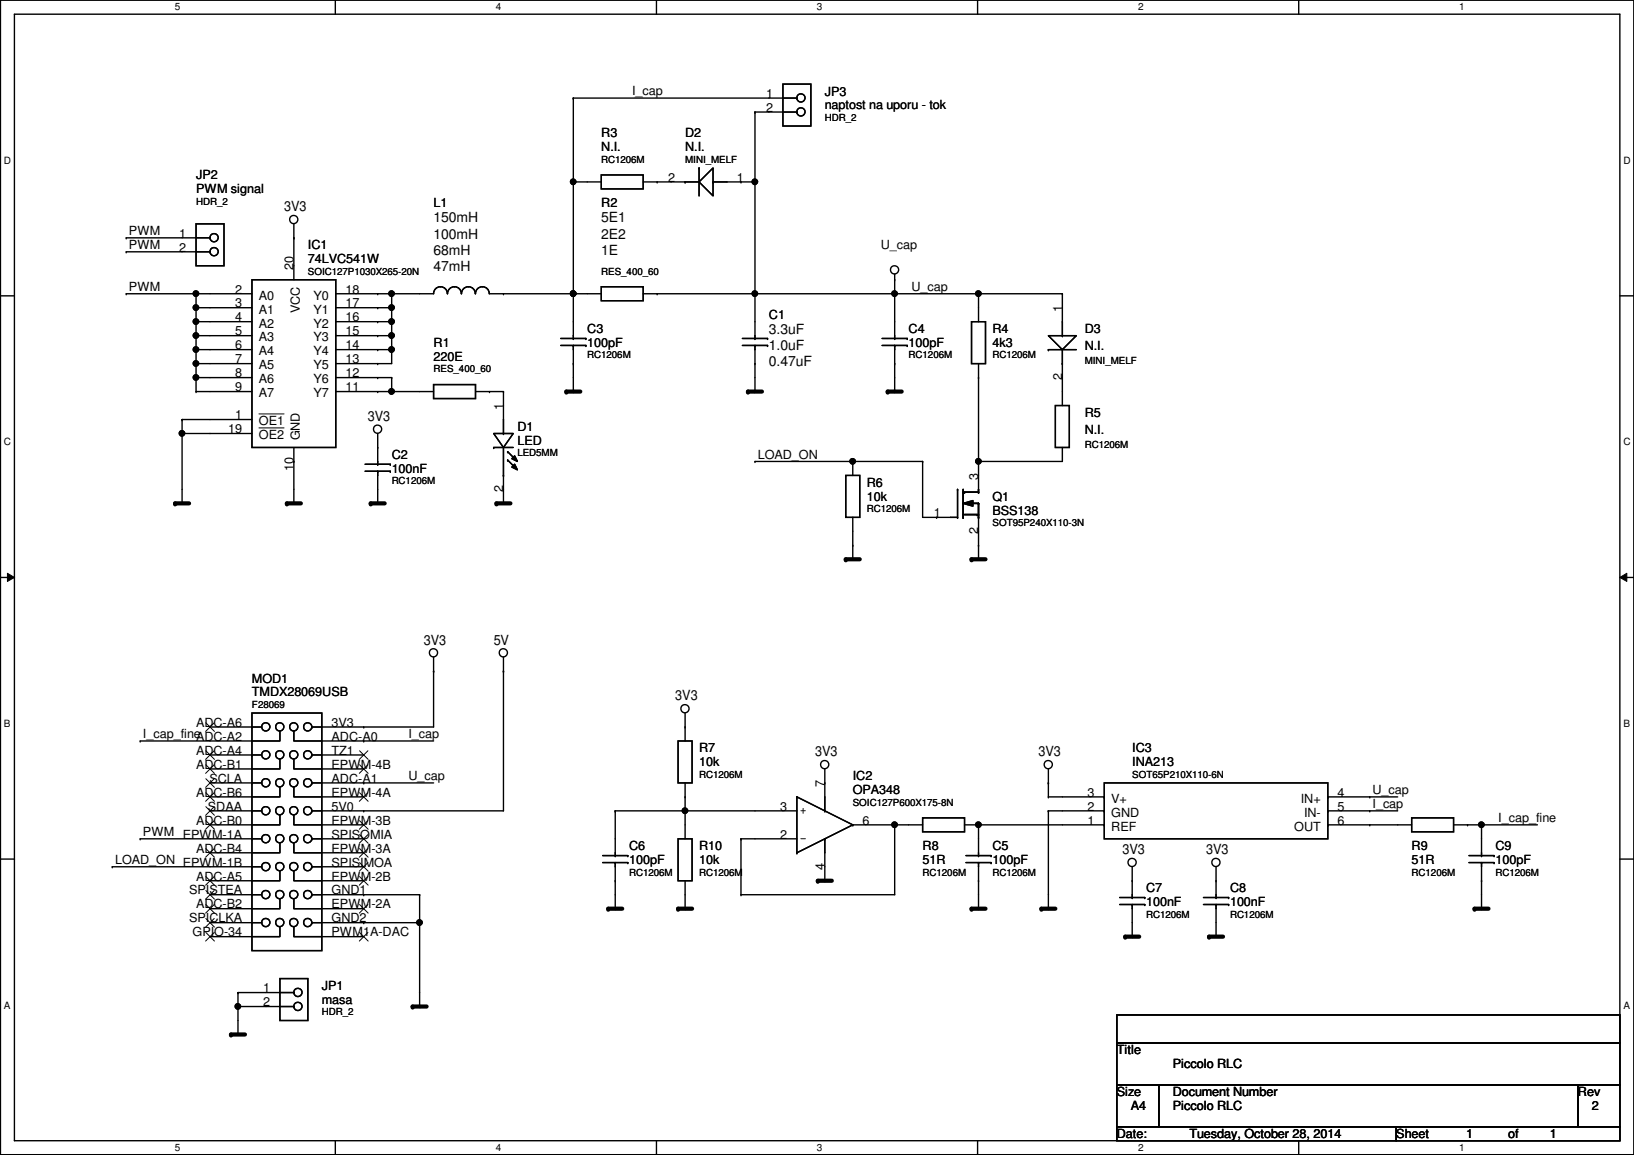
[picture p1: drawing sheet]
<svg xmlns="http://www.w3.org/2000/svg" width="297mm" height="210mm" viewBox="0 0 297 210" stroke-linecap="round" stroke-linejoin="round" font-family="sans-serif">
<path d="M.1 0h296.9v209.8h-296.9zM2.6 2.6h291.9v204.7h-291.9z" fill="none" stroke="#000" stroke-width=".25"/>
<g fill="#fff">
<path d="M31.8 .3h1v2h-1z"/>
<path d="M31.8 207.6h1v1.9h-1z"/>
</g>
<path d="M61 0v2.6M61 207.3v2.5" fill="none" stroke="#000" stroke-width=".25"/>
<g fill="#fff">
<path d="M90.1 .3h1v2h-1z"/>
<path d="M90.1 207.6h1v1.9h-1z"/>
</g>
<path d="M119.3 0v2.6M119.3 207.3v2.5" fill="none" stroke="#000" stroke-width=".25"/>
<g fill="#fff">
<path d="M148.5 .3h1v2h-1z"/>
<path d="M148.5 207.6h1v1.9h-1z"/>
</g>
<path d="M177.7 0v2.6M177.7 207.3v2.5" fill="none" stroke="#000" stroke-width=".25"/>
<g fill="#fff">
<path d="M206.9 .3h1v2h-1z"/>
<path d="M206.9 207.6h1v1.9h-1z"/>
</g>
<path d="M236.1 0v2.6M236.1 207.3v2.5" fill="none" stroke="#000" stroke-width=".25"/>
<g fill="#fff">
<path d="M265.3 .3h.9v2h-.9z"/>
<path d="M265.3 207.6h.9v1.9h-.9z"/>
<path d="M.7 28.2h1.3v1.9h-1.3z"/>
<path d="M295.1 28.2h1.3v1.9h-1.3z"/>
<path d="M.7 79.3h1.3v2h-1.3z"/>
<path d="M295.1 79.3h1.3v2h-1.3z"/>
</g>
<path d="M.1 53.8h2.5M294.5 53.8h2.5" fill="none" stroke="#000" stroke-width=".25"/>
<g fill="#fff">
<path d="M.7 130.5h1.2v2h-1.2z"/>
<path d="M295.1 130.5h1.2v2h-1.2z"/>
</g>
<path d="M.1 104.9h2.5M294.5 104.9h2.5" fill="none" stroke="#000" stroke-width=".25"/>
<path d="M1.4 104.2l1.2 .7-1.2 .8zM294.5 104.9l1.2-.7v1.5z" fill="#000"/>
<path d="M1.4 104.2l1.2 .7-1.2 .8zM294.5 104.9l1.2-.7v1.5z" fill="none" stroke="#000" stroke-width=".18"/>
<g fill="#fff">
<path d="M.7 181.7h1.2v2h-1.2z"/>
<path d="M295.1 181.7h1.2v2h-1.2z"/>
</g>
<g fill="none" stroke="#000" stroke-width=".25">
<path d="M104.2 17.8h.1M104.2 17.8h40.7M104.2 17.8v43.7M142.3 15.3h5.1v7.6h-5.1zM144.9 17.8h.1M104.2 33.1h.1M104.2 33.1h5.1M109.3 31.8h7.6v2.5h-7.6zM116.9 33.1h10.2M119.5 33.1h.1M124.5 33.1h.1M127.1 33.1l2.5-2.6v5.1z"/>
<path d="M127.1 30.5h.1M127.1 30.5v5.1M129.6 33.1h.1M129.6 33.1h7.6M134.7 33.1h.1M137.2 20.4h.1M137.2 33.1h.1M137.2 20.4h7.7M137.2 20.4v41.1M144.9 20.4h.1M22.9 43.2h.1M22.9 45.8h.1"/>
<path d="M22.9 53.4h.1M22.9 43.2h15.3M22.9 45.8h15.3M22.9 53.4h22.9M35.6 40.7h5.1v7.6h-5.1zM35.6 53.4h.1M35.6 55.9h.1M35.6 58.5h.1M35.6 55.9h10.2M35.6 53.4v17.8M35.6 58.5h10.2M38.2 43.2h.1"/>
<path d="M38.2 45.8h.1M45.8 50.8h15.2v30.5h-15.2zM53.4 43.2h.1M53.4 40.7v10.1M61 53.4h17.8a1.25 1.25 0 0 1 1.3-1.3 1.25 1.25 0 0 1 1.2 1.3M61 55.9h10.2M61 58.5h10.2M68.7 53.4h.1M68.7 55.9h.1M68.7 58.5h.1M71.2 53.4h.1M71.2 55.9h.1"/>
<path d="M71.2 58.5h.1M71.2 53.4v12.7h-10.2M81.4 53.4a1.25 1.25 0 0 1 1.2-1.3 1.25 1.25 0 0 1 1.3 1.3M83.9 53.4a1.25 1.25 0 0 1 1.3-1.3 1.25 1.25 0 0 1 1.2 1.3M86.4 53.4a1.25 1.25 0 0 1 1.3-1.3 1.25 1.25 0 0 1 1.2 1.3M89 53.4h20.3M91.5 53.4h.1M104.2 53.4h.1M109.3 52.1h7.6v2.6h-7.6zM116.9 53.4h76.2M119.5 53.4h.1M137.2 53.4h.1"/>
<path d="M162.6 53.4h.1M162.6 50.8h.1M162.6 49.8v11.7M176.6 58.5h2.6v7.6h-2.6zM177.9 53.4h.1M177.9 53.4v5.1M193.1 53.4h.1M193.1 53.4v7.6M33.1 78.8h.1M33.1 76.2h.1M33.1 78.8h12.7M33.1 76.2h12.7"/>
<path d="M33.1 76.2v15.3M35.6 66.1h.1M35.6 63.5h.1M35.6 71.2h.1M35.6 68.6h.1M35.6 61h.1M35.6 68.6h10.2M35.6 66.1h10.2M35.6 61h10.2M35.6 63.5h10.2M35.6 71.2h10.2M61 68.6h10.2"/>
<path d="M61 61h10.2M61 63.5h10.2M61 71.2h17.8M68.7 68.6h.1M68.7 66.1h.1M68.7 61h.1M68.7 63.5h.1M68.7 71.2h.1M68.7 78.8v5.6M71.2 63.5h.1M71.2 61h.1M71.2 71.2h.1"/>
<path d="M71.2 68.6h.1M71.2 68.6v2.6M78.8 69.9h7.6v2.5h-7.6zM86.4 71.2h5.1M89 71.2h.1M89.7 78.8h3.6l-1.8 2.5zM91.5 71.2h.1M91.5 78.8h.1M91.5 71.2v7.6M101.9 62.8h4.6M101.9 61.5h4.6M104.2 66.1h.1"/>
<path d="M104.2 71.2h.1M104.2 61.5h.1M104.2 62.8h.1M104.2 62.8v8.4M106.5 62.8h.1M106.5 61.5h.1M135 62.8h4.5M135 61.5h4.5M137.2 66.1h.1M137.2 71.2h.1M137.2 61.5h.1M137.2 62.8h.1"/>
<path d="M137.2 62.8v8.4M139.5 62.8h.1M139.5 61.5h.1M160.4 62.8h4.5M160.4 61.5h4.5M162.6 66.1h.1M162.6 71.2h.1M162.6 61.5h.1M162.6 62.8h.1M162.6 62.8v8.4M164.9 62.8h.1M164.9 61.5h.1"/>
<path d="M177.9 68.6h.1M177.9 66.1v23.4M190.6 61h5.1l-2.6 2.5zM190.6 63.5h.1M190.6 63.5h5.1M191.9 73.7h2.5v7.6h-2.5zM193.1 68.6h.1M193.1 61h.1M193.1 66.1h.1M193.1 63.5v10.2M33.1 91.5h.1M53.4 83.9h.1"/>
<path d="M53.4 91.5h.1M53.4 81.3v10.2M66.4 85.6h4.5M66.4 84.4h4.5M68.7 91.5h.1M68.7 81.3h.1M68.7 84.4h.1M68.7 85.6h.1M68.7 85.6v5.9M70.9 85.6h.1M70.9 84.4h.1M89.7 81.3h.1"/>
<path d="M89.7 81.3h3.6M91.5 91.5h.1M91.5 86.4h.1M91.5 81.3v10.2M92.3 82.1h.1M92.3 83.6h.1M92.3 82.1l1.5 1.5M92.3 83.6l1.5 1.5M93.6 84.4l.5 1-1.1-.5zM93.6 82.8l.5 1.1-1.1-.5zM137.2 83.9h.1M137.2 83.9h30.5"/>
<path d="M153.8 86.4h2.5v7.6h-2.5zM155 83.9h.1M155 99.1h.1M155 83.9v2.5M155 94v7.6M167.7 83.9h.1M167.7 83.9v10.1h6.4M170.3 94h.1M174.1 94h.1M174.1 88.9h.1M174.1 88.9v5.1M175.1 91.5l1.8-.5v1z"/>
<path d="M175.1 94h.1M175.1 89.5h.1M175.1 88.9v5.1M175.1 89.5h2.8M175.1 91.5h2.8M175.1 93.5h2.8M175.3 89.5h.1M177.6 93.5h.1M177.9 83.9h.1M177.9 99.1h.1M177.9 89.5h.1M177.9 91.5h.1"/>
<path d="M177.9 94h.1M177.9 93.5h.1M177.9 91.5v10.1M193.1 81.3v2.6h-15.2M78.8 119.4v12.7h-22.1M91.5 119.4v28h-34.8M155 101.6h.1M177.9 101.6h.1M25.5 134.7h.1M38.2 132.1h9.4M38.2 137.2h9.4M45.8 129.6h12.7v43.2h-12.7z"/>
<path d="M45.8 137.2h.1M45.8 132.1h.1M50.9 138v1.7h-12.7M50.9 132.9v1.8h-25.4M53.4 138v1.7h12.7M53.4 132.9v1.8h25.4M56.7 137.2h.1M56.7 132.1h.1M56.7 137.2h9.4M66.1 132.1h.1M66.1 134.7h.1M78.8 122h.1"/>
<path d="M91.5 122h.1M123.3 134.7h2.5v7.6h-2.5zM124.5 132.1h.1M124.5 129.6v5.1M149.9 139.7v7.7M190.6 139.7v5.1M.1 156.1h2.5M20.4 157.5h.1M20.4 157.5h27.2M25.5 152.4h.1M25.5 152.4h22.1M38.2 147.4h9.4"/>
<path d="M38.2 142.3h9.4M45.8 157.5h.1M45.8 152.4h.1M45.8 147.4h.1M45.8 142.3h.1M50.9 158.3v1.8h-12.7M50.9 153.2v1.8h-12.7M50.9 148.1v1.8h-12.7M50.9 143v1.8h-12.7M53.4 158.3v1.8h12.7M53.4 153.2v1.8h12.7M53.4 148.1v1.8h12.7"/>
<path d="M53.4 143v1.8h12.7M56.7 157.5h.1M56.7 152.4h.1M56.7 147.4h.1M56.7 142.3h.1M56.7 152.4h9.4M56.7 142.3h22.1M56.7 157.5h9.4M66.1 147.4h.1M66.1 142.3h.1M109.6 156.8h4.5M109.6 155.5h4.5"/>
<path d="M111.8 147.4h.1M111.8 155.5h.1M111.8 156.8h.1M111.8 147.4h33.1M111.8 147.4v8.1M111.8 156.8v8.3M114.1 156.8h.1M114.1 155.5h.1M123.3 152.4h2.5v7.7h-2.5zM124.5 147.4h.1M124.5 144.8h.1M124.5 142.3v10.1"/>
<path d="M134.7 152.4h.1M134.7 152.4h10.2M134.7 152.4v10.2M144.9 155h.1M144.9 144.8h.1M144.9 144.8v10.2M144.9 144.8l10.1 5.1M149.9 142.3h.1M149.9 147.4h.1M149.9 152.4h.1M149.9 152.4v7.7M155 149.9h.1"/>
<path d="M155 149.9h12.7M155 149.9l-10.1 5.1M162.6 149.9h.1M162.6 149.9v12.7h-27.9M167.7 148.6h7.6v2.6h-7.6zM175.3 149.9h25.4M175.6 156.8h4.6M175.6 155.5h4.6M177.9 149.9h.1M177.9 155.5h.1M177.9 156.8h.1M177.9 149.9v5.6"/>
<path d="M177.9 156.8v8.3M180.2 156.8h.1M180.2 155.5h.1M190.6 144.8h.1M190.6 142.3h.1M190.6 147.4h.1M190.6 147.4h10.1M190.6 144.8h10.1M190.6 147.4v17.7M200.7 142.3h40.7v10.1h-40.7zM200.7 149.9h.1M200.7 147.4h.1"/>
<path d="M200.7 144.8h.1M205.8 157.5v5.6M221.1 157.5v5.6M241.4 144.8h.1M241.4 147.4h.1M241.4 149.9h.1M241.4 149.9h15.2M241.4 147.4h12.7M241.4 144.8h12.7M249 147.4h.1M249 144.8h.1M249 149.9h.1"/>
<path d="M256.6 148.6h7.6v2.6h-7.6zM264.2 149.9h15.3M266.8 149.9h.1M267 156.8h4.6M267 155.5h4.6M269.3 149.9h.1M269.3 155.5h.1M269.3 156.8h.1M269.3 149.9v5.6M269.3 156.8v8.3M271.6 156.8h.1M271.6 155.5h.1"/>
<path d="M294.5 156.1h2.5M38.2 162.6h9.4M38.2 167.7h9.4M45.8 167.7h.1M45.8 162.6h.1M50.9 177.8h5.1v7.7h-5.1zM50.9 168.4v1.8h-12.7M50.9 163.4v1.7h-12.7M53.4 168.4v1.8h12.7M53.4 163.4v1.7h12.7M56.7 167.7h.1M56.7 162.6h.1"/>
<path d="M56.7 162.6h19.6M56.7 167.7h19.6M66.1 162.6h.1M66.1 167.7h.1M76.3 162.6h.1M76.3 167.7h.1M76.3 162.6v20.3M111.8 160.1h.1M111.8 165.1h.1M124.5 165.1h.1M124.5 160.1v5M134.7 162.6h.1"/>
<path d="M149.9 160.1h.1M177.9 160.1h.1M177.9 165.1h.1M190.6 165.1h.1M203.5 164.4h4.6M203.5 163.1h4.6M205.8 170.2h.1M205.8 160.1h.1M205.8 163.1h.1M205.8 164.4h.1M205.8 164.4v5.8M208.1 164.4h.1"/>
<path d="M208.1 163.1h.1M218.8 164.4h4.5M218.8 163.1h4.5M221.1 170.2h.1M221.1 160.1h.1M221.1 163.1h.1M221.1 164.4h.1M221.1 164.4v5.8M223.3 164.4h.1M223.3 163.1h.1M269.3 160.1h.1M269.3 165.1h.1"/>
<path d="M43.3 180.4h.1M43.3 182.9h.1M43.3 188h.1M43.3 180.4h10.1M43.3 180.4v7.6M43.3 182.9h10.1M53.4 180.4h.1M53.4 182.9h.1M76.3 182.9h.1M203 184.4h91.5v5.1h-91.5zM203 189.5h91.5v7.6h-91.5zM203 197.1h7.6v7.7h-7.6z"/>
<path d="M210.6 197.1h76.2v7.7h-76.2zM286.8 197.1h7.7v7.7h-7.7zM203 204.8h50.8v2.5h-50.8zM253.8 204.8h40.7v2.5h-40.7z"/>
<circle cx="145.6" cy="17.8" r=".75"/>
<circle cx="53.4" cy="39.9" r=".75"/>
<circle cx="104.2" cy="33" r=".49"/>
<circle cx="137.2" cy="33" r=".49"/>
<circle cx="145.6" cy="20.3" r=".75"/>
<circle cx="35.6" cy="53.4" r=".49"/>
<circle cx="35.6" cy="58.4" r=".49"/>
<circle cx="35.6" cy="55.9" r=".49"/>
<circle cx="38.9" cy="45.7" r=".75"/>
<circle cx="38.9" cy="43.2" r=".75"/>
<circle cx="71.2" cy="58.4" r=".49"/>
<circle cx="71.2" cy="53.4" r=".49"/>
<circle cx="71.2" cy="55.9" r=".49"/>
<circle cx="104.2" cy="53.4" r=".49"/>
<circle cx="137.2" cy="53.4" r=".49"/>
<circle cx="162.6" cy="49" r=".75"/>
<circle cx="162.6" cy="53.4" r=".49"/>
<circle cx="177.9" cy="53.4" r=".49"/>
<circle cx="33.1" cy="78.8" r=".49"/>
<circle cx="35.6" cy="61" r=".49"/>
<circle cx="35.6" cy="63.5" r=".49"/>
<circle cx="35.6" cy="66.1" r=".49"/>
<circle cx="35.6" cy="68.6" r=".49"/>
<circle cx="68.6" cy="78" r=".75"/>
<circle cx="71.2" cy="61" r=".49"/>
<circle cx="71.2" cy="63.5" r=".49"/>
<circle cx="71.2" cy="71.1" r=".49"/>
<circle cx="155" cy="83.8" r=".49"/>
<circle cx="177.9" cy="83.8" r=".49"/>
<circle cx="78.8" cy="118.6" r=".75"/>
<circle cx="91.5" cy="118.6" r=".75"/>
<circle cx="48.3" cy="132.1" r=".75"/>
<circle cx="48.3" cy="137.2" r=".75"/>
<circle cx="50.9" cy="137.2" r=".75"/>
<circle cx="50.9" cy="132.1" r=".75"/>
<circle cx="53.4" cy="132.1" r=".75"/>
<circle cx="53.4" cy="137.2" r=".75"/>
<circle cx="55.9" cy="132.1" r=".75"/>
<circle cx="55.9" cy="137.2" r=".75"/>
<circle cx="124.5" cy="128.8" r=".75"/>
<circle cx="149.9" cy="139" r=".75"/>
<circle cx="190.6" cy="139" r=".75"/>
<circle cx="48.3" cy="157.5" r=".75"/>
<circle cx="48.3" cy="152.4" r=".75"/>
<circle cx="48.3" cy="147.3" r=".75"/>
<circle cx="48.3" cy="142.3" r=".75"/>
<circle cx="50.9" cy="157.5" r=".75"/>
<circle cx="50.9" cy="147.3" r=".75"/>
<circle cx="50.9" cy="152.4" r=".75"/>
<circle cx="50.9" cy="142.3" r=".75"/>
<circle cx="53.4" cy="152.4" r=".75"/>
<circle cx="53.4" cy="147.3" r=".75"/>
<circle cx="53.4" cy="142.3" r=".75"/>
<circle cx="53.4" cy="157.5" r=".75"/>
<circle cx="55.9" cy="157.5" r=".75"/>
<circle cx="55.9" cy="152.4" r=".75"/>
<circle cx="55.9" cy="142.3" r=".75"/>
<circle cx="55.9" cy="147.3" r=".75"/>
<circle cx="124.5" cy="147.3" r=".49"/>
<circle cx="162.6" cy="149.9" r=".49"/>
<circle cx="177.9" cy="149.9" r=".49"/>
<circle cx="205.8" cy="156.7" r=".75"/>
<circle cx="221" cy="156.7" r=".75"/>
<circle cx="269.3" cy="149.9" r=".49"/>
<circle cx="48.3" cy="162.6" r=".75"/>
<circle cx="48.3" cy="167.7" r=".75"/>
<circle cx="50.9" cy="162.6" r=".75"/>
<circle cx="50.9" cy="167.7" r=".75"/>
<circle cx="53.4" cy="162.6" r=".75"/>
<circle cx="53.4" cy="167.7" r=".75"/>
<circle cx="55.9" cy="162.6" r=".75"/>
<circle cx="55.9" cy="167.7" r=".75"/>
<circle cx="76.3" cy="167.7" r=".49"/>
<circle cx="43.2" cy="182.9" r=".49"/>
<circle cx="54.2" cy="180.4" r=".75"/>
<circle cx="54.2" cy="182.9" r=".75"/>
</g>
<g fill="#000">
<path d="M175.1 91.5l1.8-.5v1z"/>
<path d="M93.6 84.4l.5 1-1.1-.5z" fill-rule="evenodd"/>
<path d="M93.6 82.8l.5 1.1-1.1-.5z" fill-rule="evenodd"/>
<path d="M93.6 84.4l.5 1-1.1-.5z" fill-rule="evenodd"/>
<path d="M93.6 82.8l.5 1.1-1.1-.5z" fill-rule="evenodd"/>
<circle cx="104.2" cy="33" r=".49"/>
<circle cx="137.2" cy="33" r=".49"/>
<circle cx="35.6" cy="53.4" r=".49"/>
<circle cx="35.6" cy="58.4" r=".49"/>
<circle cx="35.6" cy="55.9" r=".49"/>
<circle cx="71.2" cy="58.4" r=".49"/>
<circle cx="71.2" cy="53.4" r=".49"/>
<circle cx="71.2" cy="55.9" r=".49"/>
<circle cx="104.2" cy="53.4" r=".49"/>
<circle cx="137.2" cy="53.4" r=".49"/>
<circle cx="162.6" cy="53.4" r=".49"/>
<circle cx="177.9" cy="53.4" r=".49"/>
<circle cx="33.1" cy="78.8" r=".49"/>
<circle cx="35.6" cy="61" r=".49"/>
<circle cx="35.6" cy="63.5" r=".49"/>
<circle cx="35.6" cy="66.1" r=".49"/>
<circle cx="35.6" cy="68.6" r=".49"/>
<circle cx="71.2" cy="61" r=".49"/>
<circle cx="71.2" cy="63.5" r=".49"/>
<circle cx="71.2" cy="71.1" r=".49"/>
<circle cx="155" cy="83.8" r=".49"/>
<circle cx="177.9" cy="83.8" r=".49"/>
<circle cx="124.5" cy="147.3" r=".49"/>
<circle cx="162.6" cy="149.9" r=".49"/>
<circle cx="177.9" cy="149.9" r=".49"/>
<circle cx="269.3" cy="149.9" r=".49"/>
<circle cx="76.3" cy="167.7" r=".49"/>
<circle cx="43.2" cy="182.9" r=".49"/>
</g>
<g fill="none" stroke="#000" stroke-width=".76">
<path d="M103 71.2h2.5M136 71.2h2.5M161.4 71.2h2.5M31.8 91.5h2.6M52.2 91.5h2.5M67.4 91.5h2.5M90.3 91.5h2.5M153.8 101.6h2.5M176.6 101.6h2.6M110.6 165.1h2.5M123.3 165.1h2.5M148.7 160.1h2.5"/>
<path d="M176.6 165.1h2.6M189.3 165.1h2.6M204.6 170.2h2.5M219.8 170.2h2.5M268.1 165.1h2.5M42 188h2.5M75 182.9h2.6"/>
</g>
<g fill="#000">
<circle cx="103" cy="71.2" r=".38"/>
<circle cx="136" cy="71.2" r=".38"/>
<circle cx="161.4" cy="71.2" r=".38"/>
<circle cx="31.8" cy="91.5" r=".38"/>
<circle cx="52.2" cy="91.5" r=".38"/>
<circle cx="67.4" cy="91.5" r=".38"/>
<circle cx="90.3" cy="91.5" r=".38"/>
<circle cx="153.8" cy="101.6" r=".38"/>
<circle cx="176.6" cy="101.6" r=".38"/>
<circle cx="110.6" cy="165.1" r=".38"/>
<circle cx="123.3" cy="165.1" r=".38"/>
<circle cx="148.7" cy="160.1" r=".38"/>
<circle cx="176.6" cy="165.1" r=".38"/>
<circle cx="189.3" cy="165.1" r=".38"/>
<circle cx="204.6" cy="170.2" r=".38"/>
<circle cx="219.8" cy="170.2" r=".38"/>
<circle cx="268.1" cy="165.1" r=".38"/>
<circle cx="42" cy="188" r=".38"/>
<circle cx="75" cy="182.9" r=".38"/>
</g>
<g fill="none" stroke="#000" stroke-width=".18">
<path d="M47.1 75.2h4.5M47.1 77.8h4.5M37.4 136.4l1.6 1.6M37.4 139l1.6 1.5M37.4 131.4l1.6 1.5M38.9 136.4l-1.5 1.6M38.9 139l-1.5 1.5M38.9 131.4l-1.5 1.5M65.4 139l1.5 1.5M65.4 136.4l1.5 1.6M66.9 139l-1.6 1.5M66.9 136.4l-1.6 1.6"/>
<path d="M37.4 159.3l1.6 1.6M37.4 154.2l1.6 1.6M37.4 146.6l1.6 1.6M37.4 149.1l1.6 1.6M37.4 144.1l1.6 1.5M37.4 141.5l1.6 1.6M38.9 159.3l-1.5 1.6M38.9 154.2l-1.5 1.6M38.9 146.6l-1.5 1.6M38.9 149.1l-1.5 1.6M38.9 144.1l-1.5 1.5M38.9 141.5l-1.5 1.6"/>
<path d="M65.4 159.3l1.5 1.6M65.4 156.8l1.5 1.5M65.4 151.7l1.5 1.5M65.4 154.2l1.5 1.6M65.4 149.1l1.5 1.6M65.4 144.1l1.5 1.5M66.9 159.3l-1.6 1.6M66.9 156.8l-1.6 1.5M66.9 151.7l-1.6 1.5M66.9 154.2l-1.6 1.6M66.9 149.1l-1.6 1.6M66.9 144.1l-1.6 1.5"/>
<path d="M37.4 166.9l1.6 1.6M37.4 169.5l1.6 1.5M37.4 164.4l1.6 1.5M37.4 161.8l1.6 1.6M38.9 166.9l-1.5 1.6M38.9 169.5l-1.5 1.5M38.9 164.4l-1.5 1.5M38.9 161.8l-1.5 1.6M65.4 169.5l1.5 1.5M65.4 164.4l1.5 1.5M66.9 169.5l-1.6 1.5M66.9 164.4l-1.6 1.5"/>
</g>
<g font-size="2.5">
<text x="51.6" y="38.4">3V3</text>
<text x="78.8" y="40.4">150mH</text>
<text x="109.3" y="40.4">5E1</text>
<text x="78.8" y="43.3">100mH</text>
<text x="78.8" y="46.3">68mH</text>
<text x="109.3" y="43.3">2E2</text>
<text x="109.3" y="46.3">1E</text>
<text x="78.8" y="49.2">47mH</text>
<text x="139.8" y="60.7">3.3uF</text>
<text x="139.8" y="63.7">1.0uF</text>
<text x="139.8" y="66.6">0.47uF</text>
<text x="66.9" y="76.5">3V3</text>
<text x="77" y="117.1">3V3</text>
<text x="89.7" y="117.1">5V</text>
<text x="122.8" y="127.3">3V3</text>
<text x="148.2" y="137.5">3V3</text>
<text x="188.8" y="137.5">3V3</text>
<text x="204" y="155.2">3V3</text>
<text x="219.3" y="155.2">3V3</text>
</g>
<g font-size="2.3">
<text x="114.9" y="17.3">I_cap</text>
<text x="139.3" y="17.8">1</text>
<text x="149.9" y="17.4">JP3</text>
<text x="139.3" y="20.3">2</text>
<text x="149.9" y="19.9">naptost na uporu - tok</text>
<text x="109.3" y="25">R3</text>
<text x="109.3" y="27.5">N.I.</text>
<text x="124.5" y="25">D2</text>
<text x="124.5" y="27.5">N.I.</text>
<text x="35.6" y="32.6">JP2</text>
<text x="35.6" y="35.1">PWM signal</text>
<text x="121.5" y="33">2</text>
<text x="133.9" y="33">1</text>
<text x="78.8" y="37.7">L1</text>
<text x="109.3" y="37.7">R2</text>
<text x="23.4" y="42.7">PWM</text>
<text x="23.4" y="45.3">PWM</text>
<text x="32.6" y="43.2">1</text>
<text x="32.6" y="45.7">2</text>
<text x="56" y="45.3">IC1</text>
<text x="56" y="47.8">74LVC541W</text>
<text x="160.1" y="45.3">U_cap</text>
<text x="23.4" y="52.9">PWM</text>
<text x="42.8" y="53.3">2</text>
<text x="53.4" y="49.1" transform="rotate(-90 53.4 49.1)">20</text>
<text x="62.8" y="53.3">18</text>
<text x="165.7" y="52.9">U_cap</text>
<text x="42.8" y="55.9">3</text>
<text x="42.8" y="58.4">4</text>
<text x="47.1" y="54.4">A0</text>
<text x="47.1" y="57">A1</text>
<text x="47.1" y="59.5">A2</text>
<text x="54.5" y="56.9" transform="rotate(-90 54.5 56.9)">VCC</text>
<text x="57" y="54.4">Y0</text>
<text x="57" y="57">Y1</text>
<text x="57" y="59.5">Y2</text>
<text x="62.8" y="55.9">17</text>
<text x="62.8" y="58.4">16</text>
<text x="139.8" y="58">C1</text>
<text x="193.1" y="56.7" transform="rotate(-90 193.1 56.7)">1</text>
<text x="42.8" y="61">5</text>
<text x="42.8" y="63.5">6</text>
<text x="47.1" y="62.1">A3</text>
<text x="47.1" y="64.6">A4</text>
<text x="57" y="62.1">Y3</text>
<text x="57" y="64.6">Y4</text>
<text x="62.8" y="61">15</text>
<text x="62.8" y="63.5">14</text>
<text x="78.8" y="63.1">R1</text>
<text x="78.8" y="65.6">220E</text>
<text x="106.8" y="60.5">C3</text>
<text x="106.8" y="63.1">100pF</text>
<text x="165.2" y="60.5">C4</text>
<text x="165.2" y="63.1">100pF</text>
<text x="180.4" y="60.5">R4</text>
<text x="180.4" y="63.1">4k3</text>
<text x="197.2" y="60.5">D3</text>
<text x="197.2" y="63.6">N.I.</text>
<text x="42.8" y="66">7</text>
<text x="42.8" y="68.6">8</text>
<text x="42.8" y="71.1">9</text>
<text x="47.1" y="67.1">A5</text>
<text x="47.1" y="69.7">A6</text>
<text x="57" y="67.1">Y5</text>
<text x="57" y="69.7">Y6</text>
<text x="62.8" y="66">13</text>
<text x="62.8" y="68.6">12</text>
<text x="62.8" y="71.1">11</text>
<text x="193.1" y="69.1" transform="rotate(-90 193.1 69.1)">2</text>
<text x="42.8" y="76.2">1</text>
<text x="47.1" y="72.2">A7</text>
<text x="47.1" y="77.3">OE1</text>
<text x="57" y="72.2">Y7</text>
<text x="91.5" y="74.5" transform="rotate(-90 91.5 74.5)">1</text>
<text x="197.2" y="75.8">R5</text>
<text x="41.5" y="78.7">19</text>
<text x="47.1" y="79.8">OE2</text>
<text x="54.5" y="80.1" transform="rotate(-90 54.5 80.1)">GND</text>
<text x="71.2" y="83.4">C2</text>
<text x="94.1" y="78.3">D1</text>
<text x="94.1" y="80.9">LED</text>
<text x="137.7" y="83.4">LOAD_ON</text>
<text x="197.2" y="78.8">N.I.</text>
<text x="53.4" y="85.6" transform="rotate(-90 53.4 85.6)">10</text>
<text x="71.2" y="85.9">100nF</text>
<text x="91.5" y="89.5" transform="rotate(-90 91.5 89.5)">2</text>
<text x="157.6" y="88.5">R6</text>
<text x="177.8" y="87.2" transform="rotate(-90 177.8 87.2)">3</text>
<text x="157.6" y="91">10k</text>
<text x="169.8" y="94">1</text>
<text x="180.4" y="91">Q1</text>
<text x="180.4" y="93.6">BSS138</text>
<text x="177.8" y="97.1" transform="rotate(-90 177.8 97.1)">2</text>
<text x="45.8" y="124">MOD1</text>
<text x="45.8" y="126.6">TMDX28069USB</text>
<text x="26" y="134.2">I_cap_fineADC-A2</text>
<text x="35.6" y="137.2">ADC-A4</text>
<text x="35.6" y="132.1">ADC-A6</text>
<text x="60.3" y="137.2">TZ1</text>
<text x="60.3" y="134.6">ADC-A0</text>
<text x="60.3" y="132.1">3V3</text>
<text x="74.2" y="134.2">I_cap</text>
<text x="127.1" y="136.7">R7</text>
<text x="205.8" y="136.7">IC3</text>
<text x="35.6" y="139.7">ADC-B1</text>
<text x="38.1" y="142.2">SCLA</text>
<text x="60.3" y="142.2">ADC-A1</text>
<text x="60.3" y="139.7">EPWM-4B</text>
<text x="74.2" y="141.8">U_cap</text>
<text x="127.1" y="139.3">10k</text>
<text x="149.9" y="143" transform="rotate(-90 149.9 143)">7</text>
<text x="155" y="141.8">IC2</text>
<text x="205.8" y="139.3">INA213</text>
<text x="35.6" y="149.9">ADC-B0</text>
<text x="35.6" y="144.8">ADC-B6</text>
<text x="37.8" y="147.3">SDAA</text>
<text x="60.3" y="149.9">EPWM-3B</text>
<text x="60.3" y="147.3">5V0</text>
<text x="60.3" y="144.8">EPWM-4A</text>
<text x="141.8" y="147.3">3</text>
<text x="145.4" y="148">+</text>
<text x="155" y="144.4">OPA348</text>
<text x="156.8" y="149.9">6</text>
<text x="197.7" y="149.9">1</text>
<text x="197.7" y="147.3">2</text>
<text x="197.7" y="144.8">3</text>
<text x="202" y="148.4">GND</text>
<text x="202" y="145.9">V+</text>
<text x="236.5" y="145.9">IN+</text>
<text x="237.1" y="148.4">IN-</text>
<text x="243.2" y="144.8">4</text>
<text x="243.2" y="149.9">6</text>
<text x="243.2" y="147.3">5</text>
<text x="249.5" y="146.9">I_cap</text>
<text x="249.5" y="144.3">U_cap</text>
<text x="272.4" y="149.4">I_cap_fine</text>
<text x="26" y="151.9">PWM EPWM-1A</text>
<text x="35.6" y="154.9">ADC-B4</text>
<text x="60.3" y="152.4">SPISOMIA</text>
<text x="60.3" y="154.9">EPWM-3A</text>
<text x="114.4" y="154.5">C6</text>
<text x="127.1" y="154.5">R10</text>
<text x="141.8" y="152.4">2</text>
<text x="145.4" y="153">-</text>
<text x="167.7" y="154.5">R8</text>
<text x="180.4" y="154.5">C5</text>
<text x="202" y="151">REF</text>
<text x="235.3" y="151">OUT</text>
<text x="256.6" y="154.5">R9</text>
<text x="271.9" y="154.5">C9</text>
<text x="20.9" y="157">LOAD_ON EPWM-1B</text>
<text x="35.6" y="160">ADC-A5</text>
<text x="60.3" y="160">EPWM-2B</text>
<text x="60.3" y="157.5">SPISIMOA</text>
<text x="114.4" y="157.1">100pF</text>
<text x="127.1" y="157.1">10k</text>
<text x="149.9" y="158" transform="rotate(-90 149.9 158)">4</text>
<text x="167.7" y="157.1">51R</text>
<text x="180.4" y="157.1">100pF</text>
<text x="256.6" y="157.1">51R</text>
<text x="271.9" y="157.1">100pF</text>
<text x="34.4" y="167.6">SPICLKA</text>
<text x="34.4" y="162.6">SPISTEA</text>
<text x="35.6" y="165.1">ADC-B2</text>
<text x="60.3" y="167.6">GND2</text>
<text x="60.3" y="165.1">EPWM-2A</text>
<text x="60.3" y="162.6">GND1</text>
<text x="208.4" y="162.1">C7</text>
<text x="208.4" y="164.7">100nF</text>
<text x="223.6" y="162.1">C8</text>
<text x="223.6" y="164.7">100nF</text>
<text x="35" y="170.2">GPIO-34</text>
<text x="60.3" y="170.2">PWM1A-DAC</text>
<text x="58.5" y="179.9">JP1</text>
<text x="47.8" y="180.3">1</text>
<text x="47.8" y="182.9">2</text>
<text x="58.5" y="182.5">masa</text>
<text x="203" y="191.6">Title</text>
<text x="213.2" y="194.1">Piccolo RLC</text>
<text x="203" y="199.2">Size</text>
<text x="205.6" y="201.8">A4</text>
<text x="213.2" y="201.8">Piccolo RLC</text>
<text x="213.2" y="199.2">Document Number</text>
<text x="286.8" y="199.2">Rev</text>
<text x="289.4" y="201.8">2</text>
<text x="203" y="206.8">Date:</text>
<text x="216.2" y="206.8">Tuesday, October 28, 2014</text>
<text x="253.8" y="206.8">Sheet</text>
<text x="266.5" y="206.8">1</text>
<text x="274.1" y="206.8">of</text>
<text x="281.8" y="206.8">1</text>
</g>
<g font-size="1.8">
<text x="31.8" y="1.9">5</text>
<text x="90.1" y="1.9">4</text>
<text x="148.5" y="1.9">3</text>
<text x="206.9" y="1.9">2</text>
<text x="265.3" y="1.9">1</text>
<text x="149.9" y="22">HDR_2</text>
<text x=".7" y="29.8">D</text>
<text x="109.3" y="29.6">RC1206M</text>
<text x="124.5" y="29.6">MINI_MELF</text>
<text x="295.1" y="29.8">D</text>
<text x="35.6" y="37.2">HDR_2</text>
<text x="56" y="49.9">SOIC127P1030X265-20N</text>
<text x="109.3" y="49.9">RES_400_60</text>
<text x="106.8" y="65.2">RC1206M</text>
<text x="165.2" y="65.2">RC1206M</text>
<text x="180.4" y="65.2">RC1206M</text>
<text x="78.8" y="67.7">RES_400_60</text>
<text x="197.2" y="66.2">MINI_MELF</text>
<text x=".7" y="80.9">C</text>
<text x="94.1" y="82.9">LED5MM</text>
<text x="197.2" y="81.4">RC1206M</text>
<text x="295.1" y="80.9">C</text>
<text x="71.2" y="88">RC1206M</text>
<text x="157.6" y="93.1">RC1206M</text>
<text x="180.4" y="95.6">SOT95P240X110-3N</text>
<text x="45.8" y="128.7">F28069</text>
<text x=".7" y="132.1">B</text>
<text x="295.1" y="132.1">B</text>
<text x="127.1" y="141.4">RC1206M</text>
<text x="205.8" y="141.4">SOT65P210X110-6N</text>
<text x="155" y="146.4">SOIC127P600X175-8N</text>
<text x="114.4" y="159.1">RC1206M</text>
<text x="127.1" y="159.1">RC1206M</text>
<text x="167.7" y="159.1">RC1206M</text>
<text x="180.4" y="159.1">RC1206M</text>
<text x="256.6" y="159.1">RC1206M</text>
<text x="271.9" y="159.1">RC1206M</text>
<text x="208.4" y="166.8">RC1206M</text>
<text x="223.6" y="166.8">RC1206M</text>
<text x=".7" y="183.3">A</text>
<text x="58.5" y="184.5">HDR_2</text>
<text x="295.1" y="183.3">A</text>
<text x="31.8" y="209.2">5</text>
<text x="90.1" y="209.2">4</text>
<text x="148.5" y="209.2">3</text>
<text x="206.9" y="209.2">2</text>
<text x="265.3" y="209.2">1</text>
</g>
</svg>
